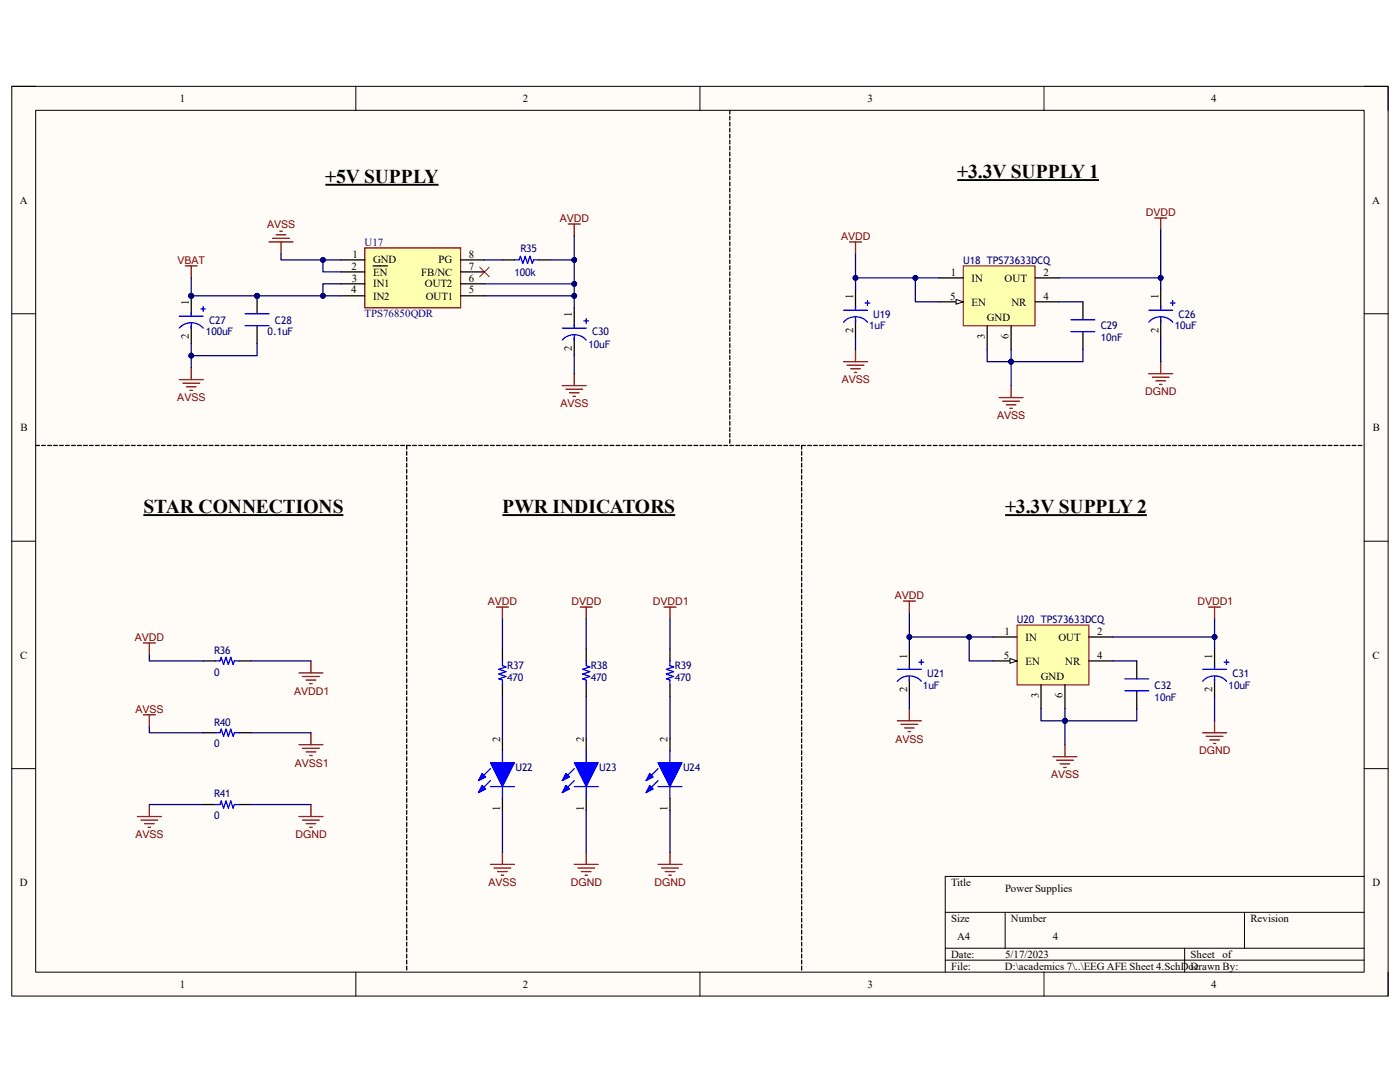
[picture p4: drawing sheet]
<svg xmlns="http://www.w3.org/2000/svg" width="279mm" height="216mm" viewBox="0 0 279 216" stroke-linecap="round" stroke-linejoin="round" font-family="sans-serif">
<path d="M2.3 17.2h274.7v181.6h-274.7z" fill-rule="evenodd" fill="#fffcf8"/>
<path d="M2.3 17.2h274.7v181.6h-274.7z" fill="none" stroke="#000" stroke-width=".2"/>
<path d="M7.1 22h265.1v172h-265.1z" fill-rule="evenodd" fill="#fffcf8"/>
<g fill="none" stroke="#000" stroke-width=".2">
<path d="M2.3 17.2h4.8M71 17.2v4.8M139.7 17.2v4.8M208.4 17.2v4.8M272.2 17.2h4.8v4.8M7.1 22h265.1v172h-265.1zM2.3 62.6h4.8M272.2 62.6h4.8M2.3 108h4.8M272.2 108h4.8M2.3 153.4h4.8M272.2 153.4h4.8"/>
<path d="M272.2 174.9h-83.6v19.1M71 194v4.8M139.7 194v4.8M188.6 182h83.6M188.6 189.2h83.6M188.6 191.6h83.6M200.6 182v7.2M208.4 194v4.8M236.4 189.2v4.8M248.4 182v7.2M277 194v4.8"/>
</g>
<path d="M53.7 48.3h4.8M54.4 47.6h3.4M55.1 46.8h1.9M55.8 46.1h.5M56.1 48.3v2.4" fill="none" stroke="#800000" stroke-width=".25"/>
<circle cx="38.2" cy="59" r=".48" fill="#000080"/>
<circle cx="38.2" cy="59" r=".48" fill="none" stroke="#000080" stroke-width=".2"/>
<path d="M38.2 59v3.6" fill="none" stroke="#000" stroke-width=".25"/>
<circle cx="38.2" cy="59" r=".48" fill="#000080"/>
<circle cx="38.2" cy="59" r=".48" fill="none" stroke="#000080" stroke-width=".2"/>
<path d="M38.2 65v3.6" fill="none" stroke="#000" stroke-width=".25"/>
<path d="M35.8 63.1h4.8M35.8 65.5a3.2 3.2 0 0 1 4.8 0M38.2 62.4v.7M38.2 64.5v1M40.1 61.7h.9M40.6 61.2v.9" fill="none" stroke="#00f" stroke-width=".25"/>
<circle cx="51.3" cy="59" r=".48" fill="#000080"/>
<circle cx="51.3" cy="59" r=".48" fill="none" stroke="#000080" stroke-width=".2"/>
<path d="M51.3 59v3.6M51.3 65v3.6" fill="none" stroke="#000" stroke-width=".25"/>
<circle cx="51.3" cy="59" r=".48" fill="#000080"/>
<circle cx="51.3" cy="59" r=".48" fill="none" stroke="#000080" stroke-width=".2"/>
<path d="M102.7 51.9h.9l.3-.8 .4 1.5 .5-1.5 .5 1.5 .5-1.5 .4 1.5 .3-.7h.9M48.9 65h4.8M48.9 62.6h4.8M112.2 65.5h4.8M112.2 67.9a3.2 3.2 0 0 1 4.8 0M114.6 64.8v.7M114.6 66.9v1M116.5 64h1M117 63.6v.9" fill="none" stroke="#00f" stroke-width=".25"/>
<path d="M35.8 75.7h4.8M36.5 76.5h3.3M37.2 77.2h1.9M37.9 77.9h.5M38.2 73.4v2.3M112.2 76.9h4.8M112.9 77.7h3.4M113.6 78.4h2M114.4 79.1h.4M114.6 74.6v2.3" fill="none" stroke="#800000" stroke-width=".25"/>
<path d="M100.3 51.9h2.4M107.4 51.9h2.4M114.6 61.4v3.6M114.6 67.4v3.6" fill="none" stroke="#000" stroke-width=".25"/>
<path d="M95.7 53.3l1.9 1.9M97.6 53.3l-1.9 1.9" fill="none" stroke="#f00" stroke-width=".2"/>
<path d="M64.9 36.9h22.6" fill="none" stroke="#000" stroke-width=".38"/>
<path d="M72.8 49.5h19.1v11.9h-19.1z" fill-rule="evenodd" fill="#ffffb0"/>
<path d="M72.8 49.5h19.1v11.9h-19.1zM113.4 44.7h2.4M114.6 44.7v2.4" fill="none" stroke="#800000" stroke-width=".25"/>
<path d="M68 51.9h4.8M68 54.3h4.8M68 56.6h4.8M68 59h4.8M74.5 53.1h2.8M91.9 54.3h4.8M91.9 56.6h4.8M91.9 59h4.8M91.9 51.9h4.8" fill="none" stroke="#000" stroke-width=".25"/>
<path d="M191 35.9h28.3" fill="none" stroke="#000" stroke-width=".38"/>
<path d="M192.2 53.1h14.4v11.9h-14.4z" fill-rule="evenodd" fill="#ffffb0"/>
<path d="M192.2 53.1h14.4v11.9h-14.4z" fill="none" stroke="#800000" stroke-width=".2"/>
<path d="M187.5 55.4h4.7M206.6 55.4h4.7M187.5 60.2h4.7M197 65v4.8M206.6 60.2h4.7" fill="none" stroke="#000" stroke-width=".25"/>
<path d="M190.8 59.7l1.4 .5-1.4 .5z" fill="#f8fcff"/>
<path d="M190.8 59.7l1.4 .5-1.4 .5z" fill="none" stroke="#000" stroke-width=".2"/>
<path d="M170.7 57.8v3.6M231.6 57.8v3.6M170.7 63.8v3.6M201.8 65v4.8M216.1 60.2v3.6M216.1 66.2v3.6M231.6 63.8v3.6" fill="none" stroke="#000" stroke-width=".25"/>
<g fill="none" stroke="#00f" stroke-width=".25">
<path d="M173.1 60v.9M234 60v.9M168.3 61.9h4.8M168.3 64.3a3.2 3.2 0 0 1 4.8 0M170.7 61.2v.7M170.7 63.3v1M172.6 60.5h1M213.7 66.2h4.8M213.7 63.8h4.8M229.3 61.9h4.7M229.3 64.3a3.2 3.2 0 0 1 4.7 0M231.6 61.2v.7"/>
<path d="M231.6 63.3v1M233.6 60.5h.9"/>
</g>
<g fill="none" stroke="#800000" stroke-width=".25">
<path d="M169.5 48.3h2.4M170.7 48.3v2.4M230.5 43.5h2.3M231.6 43.5v2.4M168.3 72.2h4.8M169.1 72.9h3.3M169.8 73.6h1.9M170.5 74.3h.5M170.7 69.8v2.4M199.4 79.3h4.8M201.8 76.9v2.4M229.3 74.6h4.7"/>
<path d="M230 75.3h3.3M230.7 76h1.9M231.4 76.7h.5M231.6 72.2v2.4M200.1 80.1h3.4M200.8 80.8h1.9M201.5 81.5h.5"/>
</g>
<path d="M200.6 102.8h28.3" fill="none" stroke="#000" stroke-width=".38"/>
<path d="M203 124.7h14.3v12h-14.3z" fill-rule="evenodd" fill="#ffffb0"/>
<path d="M203 124.7h14.3v12h-14.3z" fill="none" stroke="#800000" stroke-width=".2"/>
<path d="M198.2 127.1h4.8M198.2 131.9h4.8M207.8 136.7v4.7M217.3 127.1h4.8M217.3 131.9h4.8" fill="none" stroke="#000" stroke-width=".25"/>
<path d="M201.5 131.4l1.5 .5-1.5 .5z" fill="#f8fcff"/>
<path d="M201.5 131.4l1.5 .5-1.5 .5z" fill="none" stroke="#000" stroke-width=".2"/>
<g fill="none" stroke="#000" stroke-width=".25">
<path d="M40.6 131.9h2.3M47.7 131.9h2.4M181.5 129.5v3.6M181.5 135.5v3.5M212.5 136.7v4.7M226.9 131.9v3.6M226.9 137.8v3.6M242.4 129.5v3.6M242.4 135.5v3.5M40.6 146.2h2.3M47.7 146.2h2.4M40.6 160.5h2.3"/>
<path d="M47.7 160.5h2.4"/>
</g>
<g fill="none" stroke="#00f" stroke-width=".25">
<path d="M42.9 131.9h1l.2-.7 .5 1.4 .5-1.4 .5 1.4 .5-1.4 .4 1.4 .3-.7h.9M179.1 135.9a3.2 3.2 0 0 1 4.8 0M179.1 133.6h4.8M181.5 132.8v.8M181.5 135v.9M183.4 132.1h1M183.9 131.6v1M224.5 137.8h4.8M224.5 135.5h4.8M240 135.9a3.2 3.2 0 0 1 4.8 0M240 133.6h4.8M242.4 132.8v.8"/>
<path d="M242.4 135v.9M244.3 132.1h1M244.8 131.6v1M42.9 146.2h1l.2-.7 .5 1.4 .5-1.4 .5 1.4 .5-1.4 .4 1.4 .3-.7h.9M42.9 160.5h1l.2-.7 .5 1.5 .5-1.5 .5 1.5 .5-1.5 .4 1.5 .3-.8h.9"/>
</g>
<g fill="none" stroke="#800000" stroke-width=".25">
<path d="M180.3 119.9h2.4M181.5 119.9v2.4M28.6 128.3h2.4M29.8 128.3v2.4M59.7 134.3h4.7M60.4 135h3.3M61.1 135.7h1.9M61.8 136.4h.5M62.1 131.9v2.4M241.2 121.1h2.4M242.4 121.1v2.4M28.6 142.6h2.4"/>
<path d="M29.8 142.6v2.4M59.7 148.6h4.7M60.4 149.3h3.3M61.1 150h1.9M61.8 150.7h.5M62.1 146.2v2.4M179.1 143.8h4.8M179.8 144.5h3.4M180.5 145.3h1.9M181.3 146h.4M181.5 141.4v2.4M210.1 151h4.8"/>
<path d="M210.9 151.7h3.3M211.6 152.4h1.9M212.3 153.1h.5M212.5 148.6v2.4M240 146.2h4.8M240.7 146.9h3.4M241.4 147.6h2M242.2 148.4h.4M242.4 143.8v2.4M27.4 162.9h4.8M28.1 163.6h3.4M28.9 164.4h1.9"/>
<path d="M29.6 165.1h.5M29.8 160.5v2.4M59.7 162.9h4.7M60.4 163.6h3.3M61.1 164.4h1.9M61.8 165.1h.5M62.1 160.5v2.4"/>
</g>
<path d="M97.9 152.2h4.8l-2.4 4.8z" fill="#00f"/>
<path d="M97.9 152.2h4.8l-2.4 4.8zM97.9 157h4.8M97.9 155.8l-2.4 2.4" fill="none" stroke="#00f" stroke-width=".25"/>
<path d="M96.2 156.7l.7 .7-1.4 .8z" fill="#00f"/>
<path d="M96.2 156.7l.7 .7-1.4 .8zM97.9 153.4l-2.4 2.4" fill="none" stroke="#00f" stroke-width=".25"/>
<path d="M96.2 154.3l.7 .7-1.4 .8z" fill="#00f"/>
<path d="M100.3 131.9v.9l.7 .3-1.4 .5 1.4 .4-1.4 .5 1.4 .5-1.4 .5 .7 .2v1M96.2 154.3l.7 .7-1.4 .8zM100.3 149.8v2.4M100.3 157v2.3" fill="none" stroke="#00f" stroke-width=".25"/>
<path d="M100.3 129.5v2.4M100.3 136.7v2.3M100.3 147.4v2.4M100.3 159.3v2.4" fill="none" stroke="#000" stroke-width=".25"/>
<path d="M99.1 121.1h2.4M100.3 121.1v2.4M97.9 172.5h4.8M98.6 173.2h3.3M99.3 173.9h1.9M100 174.6h.5M100.3 170.1v2.4" fill="none" stroke="#800000" stroke-width=".25"/>
<path d="M114.6 152.2h4.8l-2.4 4.8z" fill="#00f"/>
<path d="M114.6 152.2h4.8l-2.4 4.8zM114.6 157h4.8M114.6 155.8l-2.4 2.4" fill="none" stroke="#00f" stroke-width=".25"/>
<path d="M112.9 156.7l.7 .7-1.4 .8z" fill="#00f"/>
<path d="M112.9 156.7l.7 .7-1.4 .8zM114.6 153.4l-2.4 2.4" fill="none" stroke="#00f" stroke-width=".25"/>
<path d="M112.9 154.3l.7 .7-1.4 .8z" fill="#00f"/>
<path d="M117 131.9v.9l.7 .3-1.4 .5 1.4 .4-1.4 .5 1.4 .5-1.4 .5 .7 .2v1M112.9 154.3l.7 .7-1.4 .8zM117 149.8v2.4M117 157v2.3" fill="none" stroke="#00f" stroke-width=".25"/>
<path d="M117 129.5v2.4M117 136.7v2.3M117 147.4v2.4M117 159.3v2.4" fill="none" stroke="#000" stroke-width=".25"/>
<path d="M115.8 121.1h2.4M117 121.1v2.4M114.6 172.5h4.8M115.3 173.2h3.4M116 173.9h2M116.8 174.6h.4M117 170.1v2.4" fill="none" stroke="#800000" stroke-width=".25"/>
<path d="M131.3 152.2h4.8l-2.4 4.8z" fill="#00f"/>
<path d="M131.3 152.2h4.8l-2.4 4.8zM131.3 157h4.8M131.3 155.8l-2.4 2.4" fill="none" stroke="#00f" stroke-width=".25"/>
<path d="M129.7 156.7l.7 .7-1.5 .8z" fill="#00f"/>
<path d="M129.7 156.7l.7 .7-1.5 .8zM131.3 153.4l-2.4 2.4" fill="none" stroke="#00f" stroke-width=".25"/>
<path d="M129.7 154.3l.7 .7-1.5 .8z" fill="#00f"/>
<path d="M133.7 131.9v.9l.7 .3-1.4 .5 1.4 .4-1.4 .5 1.4 .5-1.4 .5 .7 .2v1M129.7 154.3l.7 .7-1.5 .8zM133.7 149.8v2.4M133.7 157v2.3" fill="none" stroke="#00f" stroke-width=".25"/>
<g fill="none" stroke="#000" stroke-width=".25">
<path d="M145.7 22v.8M145.7 23.2v.7M145.7 24.4v.7M145.7 25.6v.7M145.7 26.8v.7M145.7 28v.7M145.7 29.2v.7M145.7 30.4v.7M145.7 31.6v.7M145.7 32.8v.7M145.7 33.9v.8M145.7 35.1v.8"/>
<path d="M145.7 36.3v.8M145.7 37.5v.8M145.7 38.7v.8M145.7 39.9v.8M145.7 41.1v.8M145.7 42.3v.8M145.7 43.5v.7M145.7 44.7v.7M145.7 45.9v.7M145.7 47.1v.7M145.7 48.3v.7M145.7 49.5v.7"/>
<path d="M145.7 50.7v.7M145.7 51.9v.7M145.7 53.1v.7M145.7 54.3v.7M145.7 55.4v.8M145.7 56.6v.8M145.7 57.8v.8M145.7 59v.8M145.7 60.2v.8M145.7 61.4v.8M145.7 62.6v.8M145.7 63.8v.8"/>
<path d="M145.7 65v.7M145.7 66.2v.7M145.7 67.4v.7M145.7 68.6v.7M145.7 69.8v.7M145.7 71v.7M145.7 72.2v.7M145.7 73.4v.7M145.7 74.6v.7M145.7 75.8v.7M145.7 76.9v.8M145.7 78.1v.8"/>
<path d="M145.7 79.3v.8M7.1 88.9h.8M8.3 88.9h.8M9.5 88.9h.8M10.7 88.9h.7M11.9 88.9h.7M13.1 88.9h.7M14.3 88.9h.7M15.5 88.9h.7M16.7 88.9h.7M17.9 88.9h.7M19.1 88.9h.7"/>
<path d="M20.3 88.9h.7M21.5 88.9h.7M22.6 88.9h.8M23.8 88.9h.8M25 88.9h.8M26.2 88.9h.8M27.4 88.9h.8M28.6 88.9h.8M29.8 88.9h.8M31 88.9h.7M32.2 88.9h.7M33.4 88.9h.7"/>
<path d="M34.6 88.9h.7M35.8 88.9h.7M37 88.9h.7M38.2 88.9h.7M39.4 88.9h.7M40.6 88.9h.7M41.8 88.9h.7M42.9 88.9h.8M44.1 88.9h.8M45.3 88.9h.8M46.5 88.9h.8M47.7 88.9h.8"/>
<path d="M48.9 88.9h.8M50.1 88.9h.8M51.3 88.9h.8M52.5 88.9h.8M53.7 88.9h.7M54.9 88.9h.7M56.1 88.9h.7M57.3 88.9h.7M58.5 88.9h.7M59.7 88.9h.7M60.9 88.9h.7M62.1 88.9h.7"/>
<path d="M63.3 88.9h.7M64.4 88.9h.8M65.6 88.9h.8M66.8 88.9h.8M68 88.9h.8M69.2 88.9h.8M70.4 88.9h.8M71.6 88.9h.8M72.8 88.9h.7M74 88.9h.7M75.2 88.9h.7M76.4 88.9h.7"/>
<path d="M77.6 88.9h.7M78.8 88.9h.7M80 88.9h.7M81.2 90.1v.7M81.2 91.3v.7M81.2 92.5v.7M81.2 93.7v.7M81.2 94.9v.7M81.2 96v.8M81.2 97.2v.8M81.2 98.4v.8M81.2 99.6v.8"/>
<path d="M81.9 88.9h-.7v.7M82.4 88.9h.7M83.6 88.9h.7M84.7 88.9h.8M85.9 88.9h.8M87.1 88.9h.8M88.3 88.9h.8M89.5 88.9h.8M90.7 88.9h.8M91.9 88.9h.8M93.1 88.9h.8M94.3 88.9h.7"/>
<path d="M95.5 88.9h.7M96.7 88.9h.7M97.9 88.9h.7M99.1 88.9h.7M100.3 88.9h.7M101.5 88.9h.7M102.7 88.9h.7M103.9 88.9h.7M105.1 88.9h.7M106.2 88.9h.8M107.4 88.9h.8M108.6 88.9h.8"/>
<path d="M109.8 88.9h.8M111 88.9h.8M112.2 88.9h.8M113.4 88.9h.8M114.6 88.9h.7M115.8 88.9h.7M117 88.9h.7M118.2 88.9h.7M119.4 88.9h.7M120.6 88.9h.7M121.8 88.9h.7M123 88.9h.7"/>
<path d="M124.2 88.9h.7M125.3 88.9h.8M126.5 88.9h.8M127.7 88.9h.8M128.9 88.9h.8M130.1 88.9h.8M131.3 88.9h.8M132.5 88.9h.8M133.7 88.9h.8M134.9 88.9h.8M136.1 88.9h.7M137.3 88.9h.7"/>
<path d="M138.5 88.9h.7M139.7 88.9h.7M140.9 88.9h.7M142.1 88.9h.7M143.3 88.9h.7M144.5 88.9h.7M145.7 88.9h.7M145.7 80.5v.8M145.7 81.7v.8M145.7 82.9v.8M145.7 84.1v.8M145.7 85.3v.7"/>
<path d="M145.7 86.5v.7M145.7 87.7v.7M146.8 88.9h.8M148 88.9h.8M149.2 88.9h.8M150.4 88.9h.8M151.6 88.9h.8M152.8 88.9h.8M154 88.9h.8M155.2 88.9h.8M156.4 88.9h.7M157.6 88.9h.7"/>
<path d="M158.8 88.9h.7M160 90.1v.7M160 91.3v.7M160 92.5v.7M160 93.7v.7M160 94.9v.7M160 96v.8M160 97.2v.8M160 98.4v.8M160 99.6v.8M160.7 88.9h-.7v.7M161.2 88.9h.7"/>
<path d="M162.4 88.9h.7M163.6 88.9h.7M164.8 88.9h.7M166 88.9h.7M167.2 88.9h.7M168.3 88.9h.8M169.5 88.9h.8M170.7 88.9h.8M171.9 88.9h.8M173.1 88.9h.8M174.3 88.9h.8M175.5 88.9h.8"/>
<path d="M176.7 88.9h.8M177.9 88.9h.7M179.1 88.9h.7M180.3 88.9h.7M181.5 88.9h.7M182.7 88.9h.7M183.9 88.9h.7M185.1 88.9h.7M186.3 88.9h.7M187.5 88.9h.7M188.6 88.9h.8M189.8 88.9h.8"/>
<path d="M191 88.9h.8M192.2 88.9h.8M193.4 88.9h.8M194.6 88.9h.8M195.8 88.9h.8M197 88.9h.8M198.2 88.9h.8M199.4 88.9h.7M200.6 88.9h.7M201.8 88.9h.7M203 88.9h.7M204.2 88.9h.7"/>
<path d="M205.4 88.9h.7M206.6 88.9h.7M207.8 88.9h.7M209 88.9h.7M210.1 88.9h.8M211.3 88.9h.8M212.5 88.9h.8M213.7 88.9h.8M214.9 88.9h.8M216.1 88.9h.8M217.3 88.9h.8M218.5 88.9h.8"/>
<path d="M219.7 88.9h.8M220.9 88.9h.7M222.1 88.9h.7M223.3 88.9h.7M224.5 88.9h.7M225.7 88.9h.7M226.9 88.9h.7M228.1 88.9h.7M229.3 88.9h.7M230.5 88.9h.7M231.6 88.9h.8M232.8 88.9h.8"/>
<path d="M234 88.9h.8M235.2 88.9h.8M236.4 88.9h.8M237.6 88.9h.8M238.8 88.9h.8M240 88.9h.7M241.2 88.9h.7M242.4 88.9h.7M243.6 88.9h.7M244.8 88.9h.7M246 88.9h.7M247.2 88.9h.7"/>
<path d="M248.4 88.9h.7M249.6 88.9h.7M250.8 88.9h.7M251.9 88.9h.8M253.1 88.9h.8M254.3 88.9h.8M255.5 88.9h.8M256.7 88.9h.8M257.9 88.9h.8M259.1 88.9h.8M260.3 88.9h.7M261.5 88.9h.7"/>
<path d="M262.7 88.9h.7M263.9 88.9h.7M265.1 88.9h.7M266.3 88.9h.7M267.5 88.9h.7M268.7 88.9h.7M269.9 88.9h.7M271 88.9h.8M81.2 100.8v.8M81.2 102v.8M81.2 103.2v.8M81.2 104.4v.8"/>
<path d="M81.2 105.6v.8M81.2 106.8v.7M81.2 108v.7M81.2 109.2v.7M81.2 110.4v.7M81.2 111.6v.7M81.2 112.8v.7M81.2 114v.7M81.2 115.2v.7M81.2 116.4v.7M81.2 117.5v.8M81.2 118.7v.8"/>
<path d="M81.2 119.9v.8M160 100.8v.8M160 102v.8M160 103.2v.8M160 104.4v.8M160 105.6v.8M160 106.8v.7M160 108v.7M160 109.2v.7M160 110.4v.7M160 111.6v.7M160 112.8v.7"/>
<path d="M160 114v.7M160 115.2v.7M160 116.4v.7M160 117.5v.8M160 118.7v.8M160 119.9v.8M81.2 121.1v.8M81.2 122.3v.8M81.2 123.5v.8M81.2 124.7v.8M81.2 125.9v.8M81.2 127.1v.7"/>
<path d="M81.2 128.3v.7M81.2 129.5v.7M81.2 130.7v.7M81.2 131.9v.7M81.2 133.1v.7M81.2 134.3v.7M81.2 135.5v.7M81.2 136.7v.7M81.2 137.8v.8M81.2 139v.8M133.7 129.5v2.4M133.7 136.7v2.3"/>
<path d="M160 121.1v.8M160 122.3v.8M160 123.5v.8M160 124.7v.8M160 125.9v.8M160 127.1v.7M160 128.3v.7M160 129.5v.7M160 130.7v.7M160 131.9v.7M160 133.1v.7M160 134.3v.7"/>
<path d="M160 135.5v.7M160 136.7v.7M160 137.8v.8M160 139v.8M81.2 140.2v.8M81.2 141.4v.8M81.2 142.6v.8M81.2 143.8v.8M81.2 145v.8M81.2 146.2v.8M81.2 147.4v.8M81.2 148.6v.7"/>
<path d="M81.2 149.8v.7M81.2 151v.7M81.2 152.2v.7M81.2 153.4v.7M81.2 154.6v.7M81.2 155.8v.7M81.2 157v.7M81.2 158.2v.7M81.2 159.3v.8M133.7 147.4v2.4M133.7 159.3v2.4M160 140.2v.8"/>
<path d="M160 141.4v.8M160 142.6v.8M160 143.8v.8M160 145v.8M160 146.2v.8M160 147.4v.8M160 148.6v.7M160 149.8v.7M160 151v.7M160 152.2v.7M160 153.4v.7M160 154.6v.7"/>
<path d="M160 155.8v.7M160 157v.7M160 158.2v.7M160 159.3v.8M81.2 160.5v.8M81.2 161.7v.8M81.2 162.9v.8M81.2 164.1v.8M81.2 165.3v.8M81.2 166.5v.8M81.2 167.7v.8M81.2 168.9v.7"/>
<path d="M81.2 170.1v.7M81.2 171.3v.7M81.2 172.5v.7M81.2 173.7v.7M81.2 174.9v.7M81.2 176.1v.7M81.2 177.3v.7M81.2 178.5v.7M81.2 179.7v.7M160 160.5v.8M160 161.7v.8M160 162.9v.8"/>
<path d="M160 164.1v.8M160 165.3v.8M160 166.5v.8M160 167.7v.8M160 168.9v.7M160 170.1v.7M160 171.3v.7M160 172.5v.7M160 173.7v.7M160 174.9v.7M160 176.1v.7M160 177.3v.7"/>
<path d="M160 178.5v.7M160 179.7v.7M81.2 180.8v.8M81.2 182v.8M81.2 183.2v.8M81.2 184.4v.8M81.2 185.6v.8M81.2 186.8v.8M81.2 188v.8M81.2 189.2v.7M81.2 190.4v.7M81.2 191.6v.7"/>
<path d="M81.2 192.8v.7M160 180.8v.8M160 182v.8M160 183.2v.8M160 184.4v.8M160 185.6v.8M160 186.8v.8M160 188v.8M160 189.2v.7M160 190.4v.7M160 191.6v.7M160 192.8v.7"/>
</g>
<path d="M132.5 121.1h2.4M133.7 121.1v2.4M131.3 172.5h4.8M132 173.2h3.4M132.8 173.9h1.9M133.5 174.6h.5M133.7 170.1v2.4" fill="none" stroke="#800000" stroke-width=".25"/>
<path d="M28.6 102.8h39.9M100.3 102.8h34.5" fill="none" stroke="#000" stroke-width=".38"/>
<path d="M64.4 51.9v2.4h3.6" fill="none" stroke="#000080" stroke-width=".25"/>
<circle cx="64.4" cy="51.9" r=".48" fill="#000080"/>
<circle cx="64.4" cy="51.9" r=".48" fill="none" stroke="#000080" stroke-width=".2"/>
<path d="M68 56.6h-3.6v2.4h3.6" fill="none" stroke="#000080" stroke-width=".25"/>
<circle cx="64.4" cy="59" r=".48" fill="#000080"/>
<circle cx="64.4" cy="59" r=".48" fill="none" stroke="#000080" stroke-width=".2"/>
<path d="M51.3 59h13.1" fill="none" stroke="#000080" stroke-width=".25"/>
<circle cx="64.4" cy="59" r=".48" fill="#000080"/>
<circle cx="64.4" cy="59" r=".48" fill="none" stroke="#000080" stroke-width=".2"/>
<circle cx="51.3" cy="59" r=".48" fill="#000080"/>
<circle cx="51.3" cy="59" r=".48" fill="none" stroke="#000080" stroke-width=".2"/>
<path d="M38.2 59h13.1" fill="none" stroke="#000080" stroke-width=".25"/>
<circle cx="38.2" cy="59" r=".48" fill="#000080"/>
<circle cx="38.2" cy="59" r=".48" fill="none" stroke="#000080" stroke-width=".2"/>
<circle cx="51.3" cy="59" r=".48" fill="#000080"/>
<circle cx="51.3" cy="59" r=".48" fill="none" stroke="#000080" stroke-width=".2"/>
<path d="M96.7 51.9h3.6M114.6 59v2.4" fill="none" stroke="#000080" stroke-width=".25"/>
<circle cx="114.6" cy="59" r=".48" fill="#000080"/>
<circle cx="114.6" cy="59" r=".48" fill="none" stroke="#000080" stroke-width=".2"/>
<path d="M38.2 68.6v2.4h13.1v-2.4M114.6 71v3.6" fill="none" stroke="#000080" stroke-width=".25"/>
<circle cx="38.2" cy="71" r=".48" fill="#000080"/>
<circle cx="38.2" cy="71" r=".48" fill="none" stroke="#000080" stroke-width=".2"/>
<path d="M38.2 71v2.4" fill="none" stroke="#000080" stroke-width=".25"/>
<circle cx="38.2" cy="71" r=".48" fill="#000080"/>
<circle cx="38.2" cy="71" r=".48" fill="none" stroke="#000080" stroke-width=".2"/>
<path d="M109.8 51.9h4.8v4.7" fill="none" stroke="#000080" stroke-width=".25"/>
<circle cx="114.6" cy="56.6" r=".48" fill="#000080"/>
<circle cx="114.6" cy="56.6" r=".48" fill="none" stroke="#000080" stroke-width=".2"/>
<circle cx="114.6" cy="51.9" r=".48" fill="#000080"/>
<circle cx="114.6" cy="51.9" r=".48" fill="none" stroke="#000080" stroke-width=".2"/>
<path d="M96.7 56.6h17.9v2.4h-17.9" fill="none" stroke="#000080" stroke-width=".25"/>
<circle cx="114.6" cy="56.6" r=".48" fill="#000080"/>
<circle cx="114.6" cy="56.6" r=".48" fill="none" stroke="#000080" stroke-width=".2"/>
<circle cx="114.6" cy="59" r=".48" fill="#000080"/>
<circle cx="114.6" cy="59" r=".48" fill="none" stroke="#000080" stroke-width=".2"/>
<path d="M114.6 47.1v4.8" fill="none" stroke="#000080" stroke-width=".25"/>
<circle cx="114.6" cy="51.9" r=".48" fill="#000080"/>
<circle cx="114.6" cy="51.9" r=".48" fill="none" stroke="#000080" stroke-width=".2"/>
<path d="M187.5 55.4h-4.8v4.8h4.8" fill="none" stroke="#000080" stroke-width=".25"/>
<circle cx="182.7" cy="55.4" r=".48" fill="#000080"/>
<circle cx="182.7" cy="55.4" r=".48" fill="none" stroke="#000080" stroke-width=".2"/>
<path d="M182.7 55.4h-12v2.4" fill="none" stroke="#000080" stroke-width=".25"/>
<circle cx="170.7" cy="55.4" r=".48" fill="#000080"/>
<circle cx="170.7" cy="55.4" r=".48" fill="none" stroke="#000080" stroke-width=".2"/>
<circle cx="182.7" cy="55.4" r=".48" fill="#000080"/>
<circle cx="182.7" cy="55.4" r=".48" fill="none" stroke="#000080" stroke-width=".2"/>
<path d="M170.7 67.4v2.4M201.8 72.2v4.7M211.3 60.2h4.8M231.6 67.4v4.8" fill="none" stroke="#000080" stroke-width=".25"/>
<circle cx="201.8" cy="72.2" r=".48" fill="#000080"/>
<circle cx="201.8" cy="72.2" r=".48" fill="none" stroke="#000080" stroke-width=".2"/>
<path d="M201.8 69.8v2.4" fill="none" stroke="#000080" stroke-width=".25"/>
<circle cx="201.8" cy="72.2" r=".48" fill="#000080"/>
<circle cx="201.8" cy="72.2" r=".48" fill="none" stroke="#000080" stroke-width=".2"/>
<path d="M211.3 55.4h20.3v2.4" fill="none" stroke="#000080" stroke-width=".25"/>
<circle cx="231.6" cy="55.4" r=".48" fill="#000080"/>
<circle cx="231.6" cy="55.4" r=".48" fill="none" stroke="#000080" stroke-width=".2"/>
<path d="M231.6 45.9v9.5" fill="none" stroke="#000080" stroke-width=".25"/>
<circle cx="231.6" cy="55.4" r=".48" fill="#000080"/>
<circle cx="231.6" cy="55.4" r=".48" fill="none" stroke="#000080" stroke-width=".2"/>
<path d="M170.7 50.7v4.7" fill="none" stroke="#000080" stroke-width=".25"/>
<circle cx="170.7" cy="55.4" r=".48" fill="#000080"/>
<circle cx="170.7" cy="55.4" r=".48" fill="none" stroke="#000080" stroke-width=".2"/>
<path d="M198.2 127.1h-4.8v4.8h4.8" fill="none" stroke="#000080" stroke-width=".25"/>
<circle cx="193.4" cy="127.1" r=".48" fill="#000080"/>
<circle cx="193.4" cy="127.1" r=".48" fill="none" stroke="#000080" stroke-width=".2"/>
<path d="M193.4 127.1h-11.9v2.4" fill="none" stroke="#000080" stroke-width=".25"/>
<circle cx="181.5" cy="127.1" r=".48" fill="#000080"/>
<circle cx="181.5" cy="127.1" r=".48" fill="none" stroke="#000080" stroke-width=".2"/>
<circle cx="193.4" cy="127.1" r=".48" fill="#000080"/>
<circle cx="193.4" cy="127.1" r=".48" fill="none" stroke="#000080" stroke-width=".2"/>
<path d="M181.5 139v2.4M242.4 123.5v3.6M242.4 139v4.8" fill="none" stroke="#000080" stroke-width=".25"/>
<circle cx="242.4" cy="127.1" r=".48" fill="#000080"/>
<circle cx="242.4" cy="127.1" r=".48" fill="none" stroke="#000080" stroke-width=".2"/>
<path d="M222.1 127.1h20.3v2.4" fill="none" stroke="#000080" stroke-width=".25"/>
<circle cx="242.4" cy="127.1" r=".48" fill="#000080"/>
<circle cx="242.4" cy="127.1" r=".48" fill="none" stroke="#000080" stroke-width=".2"/>
<path d="M212.5 143.8v4.8" fill="none" stroke="#000080" stroke-width=".25"/>
<circle cx="212.5" cy="143.8" r=".48" fill="#000080"/>
<circle cx="212.5" cy="143.8" r=".48" fill="none" stroke="#000080" stroke-width=".2"/>
<path d="M212.5 141.4v2.4" fill="none" stroke="#000080" stroke-width=".25"/>
<circle cx="212.5" cy="143.8" r=".48" fill="#000080"/>
<circle cx="212.5" cy="143.8" r=".48" fill="none" stroke="#000080" stroke-width=".2"/>
<path d="M222.1 131.9h4.8M207.8 141.4v2.4h19.1v-2.4" fill="none" stroke="#000080" stroke-width=".25"/>
<circle cx="212.5" cy="143.8" r=".48" fill="#000080"/>
<circle cx="212.5" cy="143.8" r=".48" fill="none" stroke="#000080" stroke-width=".2"/>
<path d="M181.5 122.3v4.8" fill="none" stroke="#000080" stroke-width=".25"/>
<circle cx="181.5" cy="127.1" r=".48" fill="#000080"/>
<circle cx="181.5" cy="127.1" r=".48" fill="none" stroke="#000080" stroke-width=".2"/>
<path d="M56.1 50.7v1.2h11.9M29.8 130.7v1.2h10.8M50.1 131.9h12M100.3 123.5v6M100.3 139v8.4M29.8 145v1.2h10.8M50.1 146.2h12M29.8 160.5h10.8M50.1 160.5h12M100.3 161.7v8.4" fill="none" stroke="#000080" stroke-width=".25"/>
<circle cx="64.4" cy="51.9" r=".48" fill="#000080"/>
<circle cx="64.4" cy="51.9" r=".48" fill="none" stroke="#000080" stroke-width=".2"/>
<path d="M197 69.8v2.4h19.1v-2.4M117 123.5v6M117 139v8.4M133.7 123.5v6M133.7 139v8.4M117 161.7v8.4M133.7 161.7v8.4" fill="none" stroke="#000080" stroke-width=".25"/>
<circle cx="201.8" cy="72.2" r=".48" fill="#000080"/>
<circle cx="201.8" cy="72.2" r=".48" fill="none" stroke="#000080" stroke-width=".2"/>
<path d="M37 53.1h2.4M38.2 53.1v2.3" fill="none" stroke="#800000" stroke-width=".25"/>
<path d="M38.2 55.4v3.6" fill="none" stroke="#000080" stroke-width=".25"/>
<circle cx="38.2" cy="59" r=".48" fill="#000080"/>
<circle cx="38.2" cy="59" r=".48" fill="none" stroke="#000080" stroke-width=".2"/>
<g font-size="3.9">
<text x="191" y="35.5">+3.3V SUPPLY 1</text>
<text x="64.9" y="36.4">+5V SUPPLY</text>
<text x="28.6" y="102.4">STAR CONNECTIONS</text>
<text x="100.2" y="102.4">PWR INDICATORS</text>
<text x="200.6" y="102.4">+3.3V SUPPLY 2</text>
</g>
<g font-size="2.2">
<text x="35.9" y="20.4">1</text>
<text x="104.4" y="20.4">2</text>
<text x="173.1" y="20.4">3</text>
<text x="241.7" y="20.4">4</text>
<text x="3.9" y="40.6">A</text>
<text x="273.9" y="40.6">A</text>
<text x="70.1" y="53.8">2</text>
<text x="70.3" y="51.4">1</text>
<text x="74.5" y="52.6">GND</text>
<text x="87.5" y="52.6">PG</text>
<text x="93.6" y="51.4">8</text>
<text x="93.6" y="53.8">7</text>
<text x="70.1" y="58.5">4</text>
<text x="70.2" y="56.2">3</text>
<text x="74.5" y="55">EN</text>
<text x="74.5" y="57.4">IN1</text>
<text x="74.5" y="59.8">IN2</text>
<text x="84.1" y="55">FB/NC</text>
<text x="84.8" y="57.4">OUT2</text>
<text x="85" y="59.8">OUT1</text>
<text x="93.6" y="56.2">6</text>
<text x="93.6" y="58.5">5</text>
<text x="170.3" y="59.7" transform="rotate(-90 170.3 59.7)">1</text>
<text x="189.6" y="59.8">5</text>
<text x="189.7" y="55">1</text>
<text x="193.9" y="56.2">IN</text>
<text x="200.5" y="56.2">OUT</text>
<text x="208.2" y="55">2</text>
<text x="208.2" y="59.8">4</text>
<text x="231.2" y="59.7" transform="rotate(-90 231.2 59.7)">1</text>
<text x="37.7" y="60.9" transform="rotate(-90 37.7 60.9)">1</text>
<text x="114.1" y="63.3" transform="rotate(-90 114.1 63.3)">1</text>
<text x="193.9" y="61">EN</text>
<text x="197" y="64.1">GND</text>
<text x="201.8" y="61">NR</text>
<text x="37.7" y="67.6" transform="rotate(-90 37.7 67.6)">2</text>
<text x="114.1" y="70.1" transform="rotate(-90 114.1 70.1)">2</text>
<text x="170.3" y="66.5" transform="rotate(-90 170.3 66.5)">2</text>
<text x="196.6" y="67.6" transform="rotate(-90 196.6 67.6)">3</text>
<text x="201.3" y="67.6" transform="rotate(-90 201.3 67.6)">6</text>
<text x="231.2" y="66.5" transform="rotate(-90 231.2 66.5)">2</text>
<text x="4.1" y="86">B</text>
<text x="274" y="86">B</text>
<text x="4" y="131.4">C</text>
<text x="181" y="131.4" transform="rotate(-90 181 131.4)">1</text>
<text x="200.4" y="131.4">5</text>
<text x="200.5" y="126.7">1</text>
<text x="204.6" y="127.8">IN</text>
<text x="211.2" y="127.8">OUT</text>
<text x="218.9" y="126.7">2</text>
<text x="218.9" y="131.4">4</text>
<text x="241.9" y="131.4" transform="rotate(-90 241.9 131.4)">1</text>
<text x="273.9" y="131.4">C</text>
<text x="204.6" y="132.6">EN</text>
<text x="207.7" y="135.7">GND</text>
<text x="212.6" y="132.6">NR</text>
<text x="181" y="138.1" transform="rotate(-90 181 138.1)">2</text>
<text x="207.3" y="139.2" transform="rotate(-90 207.3 139.2)">3</text>
<text x="212" y="139.3" transform="rotate(-90 212 139.3)">6</text>
<text x="241.9" y="138.1" transform="rotate(-90 241.9 138.1)">2</text>
<text x="99.8" y="148.1" transform="rotate(-90 99.8 148.1)">2</text>
<text x="116.5" y="148.1" transform="rotate(-90 116.5 148.1)">2</text>
<text x="133.2" y="148.1" transform="rotate(-90 133.2 148.1)">2</text>
<text x="99.8" y="161.8" transform="rotate(-90 99.8 161.8)">1</text>
<text x="116.5" y="161.8" transform="rotate(-90 116.5 161.8)">1</text>
<text x="133.2" y="161.8" transform="rotate(-90 133.2 161.8)">1</text>
<text x="4" y="176.8">D</text>
<text x="189.8" y="176.8">Title</text>
<text x="200.6" y="178">Power Supplies</text>
<text x="273.9" y="176.8">D</text>
<text x="189.8" y="184">Size</text>
<text x="201.8" y="184">Number</text>
<text x="249.6" y="184">Revision</text>
<text x="189.8" y="191.1">Date:</text>
<text x="191" y="187.5">A4</text>
<text x="200.6" y="191.1">5/17/2023</text>
<text x="210.1" y="187.5">4</text>
<text x="237.6" y="191.1">Sheet</text>
<text x="244" y="191.1">of</text>
<text x="35.9" y="197.1">1</text>
<text x="104.4" y="197.1">2</text>
<text x="173.1" y="197.1">3</text>
<text x="189.8" y="193.5">File:</text>
<text x="200.6" y="193.5">D:\academics 7\..\EEG AFE Sheet 4.SchDoc</text>
<text x="237.6" y="193.5">Drawn By:</text>
<text x="241.7" y="197.1">4</text>
</g>
<g font-size="2.2" fill="#000080">
<text x="72.8" y="49">U17</text>
<text x="72.8" y="63.3">TPS76850QDR</text>
</g>
<g font-size="2.1" fill="#800000">
<text x="53.3" y="45.5">AVSS</text>
<text x="111.7" y="44.3">AVDD</text>
<text x="167.9" y="47.8">AVDD</text>
<text x="228.7" y="43.1">DVDD</text>
<text x="35.4" y="52.6">VBAT</text>
<text x="168" y="76.5">AVSS</text>
<text x="35.4" y="80.1">AVSS</text>
<text x="111.8" y="81.3">AVSS</text>
<text x="199" y="83.7">AVSS</text>
<text x="228.6" y="78.9">DGND</text>
<text x="178.6" y="119.5">AVDD</text>
<text x="97.4" y="120.7">AVDD</text>
<text x="114" y="120.7">DVDD</text>
<text x="130.3" y="120.7">DVDD1</text>
<text x="239" y="120.7">DVDD1</text>
<text x="26.9" y="127.8">AVDD</text>
<text x="27.1" y="142.2">AVSS</text>
<text x="58.7" y="138.6">AVDD1</text>
<text x="178.7" y="148.2">AVSS</text>
<text x="58.8" y="153">AVSS1</text>
<text x="209.8" y="155.3">AVSS</text>
<text x="239.3" y="150.5">DGND</text>
<text x="27.1" y="167.3">AVSS</text>
<text x="59" y="167.3">DGND</text>
<text x="97.5" y="176.8">AVSS</text>
<text x="113.9" y="176.8">DGND</text>
<text x="130.6" y="176.8">DGND</text>
</g>
<g font-size="2.1" fill="#000080">
<text x="103.8" y="50.2">R35</text>
<text x="192.2" y="52.6">U18 TPS73633DCQ</text>
<text x="102.7" y="55">100k</text>
<text x="41.7" y="64.6">C27</text>
<text x="54.9" y="64.6">C28</text>
<text x="173.4" y="65.7">1uF</text>
<text x="174.3" y="63.4">U19</text>
<text x="219.7" y="65.7">C29</text>
<text x="234.4" y="65.7">10uF</text>
<text x="235.2" y="63.4">C26</text>
<text x="41.1" y="66.9">100uF</text>
<text x="53.4" y="66.9">0.1uF</text>
<text x="117.4" y="69.3">10uF</text>
<text x="118.2" y="66.9">C30</text>
<text x="219.7" y="68.1">10nF</text>
<text x="202.9" y="124.2">U20 TPS73633DCQ</text>
<text x="42.7" y="130.5">R36</text>
<text x="42.7" y="134.8">0</text>
<text x="101.2" y="133.6">R37</text>
<text x="101.2" y="136">470</text>
<text x="117.9" y="133.6">R38</text>
<text x="117.9" y="136">470</text>
<text x="134.7" y="133.6">R39</text>
<text x="134.7" y="136">470</text>
<text x="184.2" y="137.4">1uF</text>
<text x="185" y="135">U21</text>
<text x="230.4" y="137.4">C32</text>
<text x="245.2" y="137.4">10uF</text>
<text x="246" y="135">C31</text>
<text x="230.4" y="139.8">10nF</text>
<text x="42.7" y="144.8">R40</text>
<text x="42.7" y="149.1">0</text>
<text x="102.9" y="153.9">U22</text>
<text x="119.6" y="153.9">U23</text>
<text x="136.3" y="153.9">U24</text>
<text x="42.7" y="159.1">R41</text>
<text x="42.7" y="163.4">0</text>
</g>
</svg>
